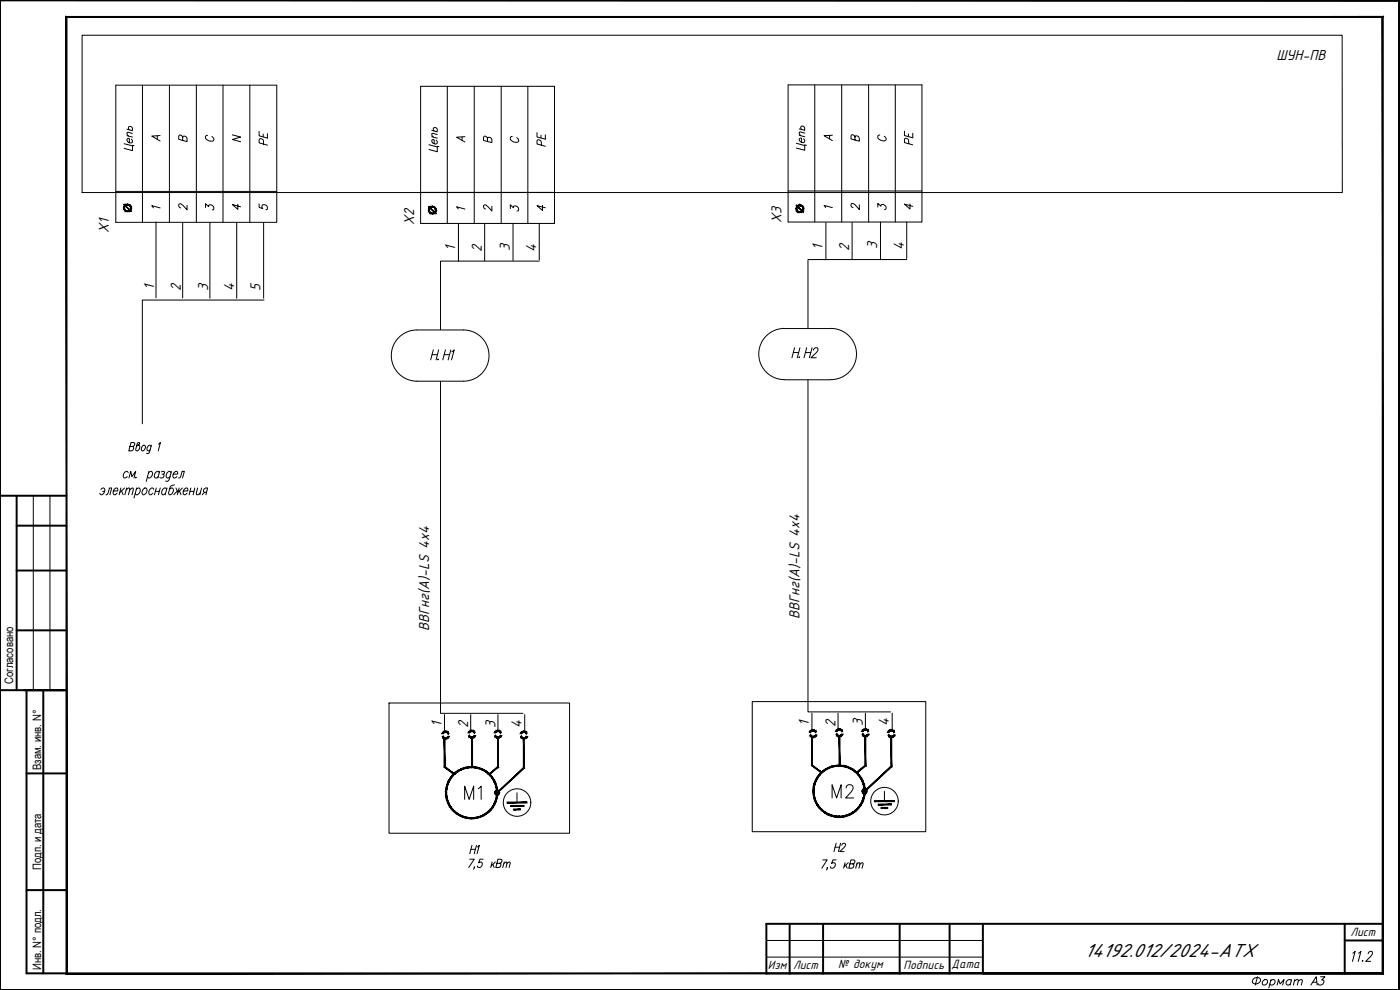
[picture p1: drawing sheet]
<svg xmlns="http://www.w3.org/2000/svg" width="420mm" height="297mm" viewBox="0 0 420 297" stroke-linecap="round" stroke-linejoin="round" font-family="sans-serif">
<!-- layer: 0 -->
<g fill="#000" stroke="#000" stroke-width=".3">
<path d="M149.2 237.8h.7v.3zM259.5 237.4h.7l-.1 .3z"/>
<path d="M0 .2h419.8zM0 .2h419.9z"/>
<path d="M419.8 .2v296.7zM419.9 .2v296.8z"/>
<path d="M38.3 61.3l.4 .2zM38.3 61.3l.4 .2zM37.8 61.4l.5-.1zM37.8 61.4l.5 .1zM37.5 61.6l.4-.1zM37.5 61.6l.4-.1zM37.5 61.6l.1 .2-.3 .2zM37.3 62l.3-.2zM37.3 62l-.1 .4zM37.4 62l-.2 .4zM37.2 62.4l.1 .4zM37.3 62.4v.4zM37.3 62.8l.1-.1 .1 .4zM37.4 62.7l.1 .4zM37.5 63.1l.1-.1 .2 .4zM37.6 63l.2 .4zM37.9 63.2l.4 .2h-.5zM37.9 63.2l.4 .2zM38.3 63.3l.4 .1zM38.3 63.3l.4 .1zM38.7 63.2l.3-.1zM38.7 63.2l.3-.1zM38.9 63l.4-.2-.3 .3zM39.1 62.7l-.2 .3 .4-.2zM39.4 62.4l-.1 .4-.2-.1zM39.2 62.4l-.1 .3 .3-.3zM39.3 62l.1 .4h-.2zM39.1 62l.1 .4 .1-.4zM39 61.6l.3 .4h-.2zM39 61.6l.1 .4zM38.7 61.4l.2 .4zM38.7 61.4l.2 .4z"/>
<path d="M37.2 61.4l2.2 2zM37.3 61.3l2.1 2.1z"/>
<path d="M129.8 62h.4l-.1 .2zM129.8 62l.3 .2zM129.4 62h.4v.1zM129.4 62v.2l.4-.1zM129 62.3l.4-.3v.2zM129 62.3l.4-.1zM129 62.3l.1 .1-.3 .2zM128.8 62.6l.3-.2zM128.8 62.6l-.1 .5zM128.9 62.7l-.2 .4zM128.7 63.1l.1 .4zM128.8 63.1v.4zM128.8 63.5l.1-.1 .1 .4zM128.9 63.4l.1 .4zM129 63.8l.1-.1 .3 .3zM129.1 63.7l.3 .3zM129.4 63.9l.4 .2zM129.4 63.9l.4 .2zM129.8 64h.4zM129.8 64h.4zM130.1 63.9l.4-.1zM130.1 63.9l.4-.1zM130.4 63.7l.4-.2-.3 .3zM130.6 63.4l-.2 .3 .4-.2zM130.9 63.1l-.1 .4-.2-.1zM130.7 63.1l-.1 .3 .3-.3zM130.8 62.6l.1 .5h-.2zM130.6 62.7l.1 .4 .1-.5zM130.5 62.3l.3 .3-.2 .1zM130.4 62.4l.2 .3zM130.2 62l.3 .3zM130.2 62l.2 .4z"/>
<path d="M128.7 62l2.2 2.1zM128.7 62l2.2 2.1z"/>
<path d="M240 61.5l.5 .1-.1 .2zM240 61.5l.4 .3zM239.6 61.6l.4-.1v.2zM239.6 61.6l.4 .1zM239.3 61.9l.3-.3 .1 .2zM239.3 61.9l.4-.1zM239.3 61.9l.1 .1-.3 .2zM239.1 62.2l.3-.2zM239.1 62.2l-.1 .4zM239.2 62.3l-.2 .3zM239 62.6l.1 .4zM239.1 62.6v.4zM239.1 63l.2 .4zM239.2 63l.1 .4zM239.3 63.4l.1-.1 .2 .3zM239.4 63.3l.2 .3zM239.7 63.5l.3 .2-.4-.1zM239.7 63.5l.3 .2zM240 63.6h.5zM240 63.6h.5zM240.4 63.5l.4-.1zM240.4 63.5l.4-.1zM240.7 63.3l.3-.3-.2 .4zM240.9 63l-.2 .3 .3-.3zM241.1 62.6l-.1 .4h-.1zM241 62.6l-.1 .4 .2-.4zM241 62.2l.1 .4h-.1zM240.9 62.3l.1 .3v-.4zM240.8 61.9l.2 .3-.1 .1zM240.8 61.9l.1 .4zM240.5 61.6l.2 .4zM240.5 61.6l-.1 .2 .3 .2z"/>
<path d="M238.9 61.6l2.1 2.1zM239 61.5l2.1 2.1z"/>
<path d="M133.3 219.5l.4-.1v.3zM133.3 219.5l.1 .3 .3-.1zM132.9 219.7l.4-.2 .1 .3zM132.9 219.7l.2 .2 .3-.1zM132.9 219.7l.2 .2-.4 .2zM132.7 220.1l.3 .1 .1-.3z"/>
<path d="M141.2 219.2l.4-.1v.4zM141.2 219.2l.1 .3h.3zM140.8 219.5l.4-.3 .1 .3zM140.8 219.5l.2 .2 .3-.2zM140.8 219.5l.2 .2-.4 .1zM140.6 219.8l.3 .1 .1-.2z"/>
<path d="M142.4 219.5l.2 .3-.2 .1zM142.4 219.5l-.2 .2 .2 .2zM142.1 219.2l.3 .3-.2 .2zM142.1 219.2l-.2 .3 .3 .2zM141.6 219.1l.5 .1-.2 .3zM141.6 219.1v.4h.3z"/>
<path d="M149 219.2l.4-.1v.4zM149 219.2l.1 .3h.3zM148.6 219.5l.4-.3 .1 .3zM148.6 219.5l.2 .2 .3-.2zM148.6 219.5l.2 .2-.4 .1zM148.4 219.8l.3 .1 .1-.2z"/>
<path d="M150.2 219.5l.3 .3-.3 .1zM150.2 219.5l-.2 .2 .2 .2zM149.9 219.2l.3 .3-.2 .2zM149.9 219.2l-.1 .3 .2 .2zM149.4 219.1l.5 .1-.1 .3zM149.4 219.1v.4h.4z"/>
<path d="M156.8 219.5l.4-.1v.3zM156.8 219.5l.1 .3 .3-.1zM156.4 219.7l.4-.2 .1 .3zM156.4 219.7l.2 .2 .3-.1zM156.4 219.7l.2 .2-.4 .2zM156.2 220.1l.3 .1 .1-.3z"/>
<path d="M243.6 219.1l.4-.1v.3zM243.6 219.1l.1 .3 .3-.1zM243.2 219.3l.4-.2 .1 .3zM243.2 219.3l.2 .2 .3-.1zM243.2 219.3l.2 .2-.4 .2zM243 219.7l.2 .1 .2-.3z"/>
<path d="M244.8 219.3l.2 .3-.3 .1zM244.8 219.3l-.2 .2 .1 .2zM244.4 219.1l.4 .2-.2 .2zM244.4 219.1l-.1 .3 .3 .1zM244 219l.4 .1-.1 .3zM244 219v.3l.3 .1z"/>
<path d="M251.5 218.8l.4-.1v.3zM251.5 218.8l.1 .3 .3-.1zM251.1 219.1l.4-.3 .1 .3zM251.1 219.1l.2 .2 .3-.2zM251.1 219.1l.2 .2-.4 .1zM250.9 219.4l.3 .1 .1-.2z"/>
<path d="M252.7 219.1l.2 .3-.3 .1zM252.7 219.1l-.2 .2 .1 .2zM252.3 218.8l.4 .3-.2 .2zM252.3 218.8l-.1 .3 .3 .2zM251.9 218.7l.4 .1-.1 .3zM251.9 218.7v.3l.3 .1z"/>
<path d="M259.3 218.8l.4-.1v.3zM259.3 218.8l.1 .3 .3-.1zM258.9 219.1l.4-.3 .1 .3zM258.9 219.1l.2 .2 .3-.2zM258.9 219.1l.2 .2-.4 .1zM258.7 219.4l.3 .1 .1-.2z"/>
<path d="M260.5 219.1l.2 .3-.3 .1zM260.5 219.1l-.2 .2 .1 .2zM260.1 218.8l.4 .3-.2 .2zM260.1 218.8l-.1 .3 .3 .2zM259.7 218.7l.4 .1-.1 .3zM259.7 218.7v.3l.3 .1z"/>
<path d="M267 219.1l.5-.1v.3zM267 219.1l.2 .3 .3-.1zM266.7 219.3l.3-.2 .2 .3zM266.7 219.3l.2 .2 .3-.1zM266.7 219.3l.2 .2-.4 .2zM266.5 219.7h.2l.2-.2z"/>
<path d="M268.3 219.3l.2 .3-.3 .1zM268.3 219.3l-.2 .2 .1 .2zM267.9 219.1l.4 .2-.2 .2zM267.9 219.1l-.1 .3 .3 .1zM267.5 219l.4 .1-.1 .3zM267.5 219v.3l.3 .1z"/>
<path d="M132.7 221.1l.3-.2-.1 .4zM133 220.9l-.1 .4 .2-.2zM133.1 221.1l.2 .5-.4-.3zM133.1 221.1l.2 .5 .1-.3zM133.4 221.3l.3 .4-.4-.1zM133.4 221.3l.3 .4v-.3zM133.7 221.4l.5 .2-.5 .1zM133.7 221.4l.5 .2-.1-.3zM134.1 221.3h.4l-.3 .3zM134.1 221.3h.4l-.2-.2zM134.3 221.1l.4-.1-.2 .3zM134.5 220.9l-.2 .2 .4-.1z"/>
<path d="M133.3 221.4v.2h.3zM133.3 221.4h.3v.2z"/>
<path d="M133.5 229.9l-.2 .3 3.1 1.9zM133.3 230.2l3.1 1.9-.2 .3z"/>
<path d="M133.3 221.5l.3 8.6v-8.6zM133.3 221.5l.3 8.6h-.3z"/>
<path d="M134.5 219.7l.2 .4-.2 .1zM134.5 219.7l-.2 .2 .2 .3zM134.2 219.5l.3 .2-.2 .2zM134.2 219.5l-.1 .3 .2 .1zM133.7 219.4l.5 .1-.1 .3zM133.7 219.4v.3l.4 .1z"/>
<path d="M140.6 220.8l.3-.1-.1 .4zM140.9 220.7l-.1 .4 .2-.2zM141 220.9l.2 .4-.4-.2zM141 220.9l.2 .4 .1-.2zM141.3 221.1l.3 .3-.4-.1zM141.3 221.1l.3 .3v-.3zM141.6 221.1l.5 .2-.5 .1zM141.6 221.1l.5 .2-.2-.2zM141.9 221.1h.5l-.3 .2zM141.9 221.1h.5l-.2-.2zM142.2 220.9l.4-.1-.2 .3zM142.4 220.6l-.2 .3 .4-.1z"/>
<path d="M141.5 221.2l.3 8.8v-8.8zM141.5 221.2l.3 8.8h-.3z"/>
<path d="M148.4 220.8l.3-.1-.1 .4zM148.7 220.7l-.1 .4 .2-.2zM148.6 221.1l.2-.2 .2 .4zM148.8 220.9l.2 .4 .1-.2zM149.1 221.1l.3 .3-.4-.1zM149.1 221.1l.3 .3v-.3zM149.4 221.1l.5 .2-.5 .1zM149.4 221.1l.5 .2-.1-.2zM149.8 221.1h.4l-.3 .2zM149.8 221.1h.4l-.2-.2zM150 220.9l.5-.1-.3 .3zM150.2 220.6l-.2 .3 .5-.1z"/>
<path d="M148.5 238.1l.2 .3 .5-.6zM149.2 237.8l-.3 .7-.2-.1zM149.2 237.8l-.3 .7 .3 .1z"/>
<path d="M148.7 237.3l-.2 .3 .7 .2zM148.5 237.6l.7 .2h-.8zM148.4 237.8l.1 .3 .7-.3z"/>
<path d="M149.2 237.8v.8l.3-.1zM149.2 237.8l.5 .6-.2 .1zM149.2 237.8l.5 .6 .2-.3z"/>
<path d="M149.4 237.8l-.1 1.2-.3-.1zM149 237.8v1.1l.4-1.1zM149.3 236.7l.1 1.1h-.4zM149 236.8v1l.3-1.1zM149 235.7l.3 1-.3 .1zM148.7 235.7l.3 1.1v-1.1zM148.6 234.6l.4 1.1h-.3zM148.3 234.7l.4 1-.1-1.1zM148.1 233.6l.5 1-.3 .1zM147.8 233.8l.5 .9-.2-1.1zM147.4 232.7l.7 .9-.3 .2zM147.2 232.9l.6 .9-.4-1.1zM146.6 231.9l.8 .8-.2 .2zM146.6 231.9l-.2 .3 .8 .7zM145.8 231.3l.8 .6-.2 .3zM145.8 231.3l-.2 .2 .8 .7zM144.8 230.7l1 .6-.2 .2zM144.8 230.7l-.1 .3 .9 .5zM143.7 230.4l1.1 .3-.1 .3zM143.7 230.4l-.1 .2 1.1 .4zM142.7 230.1l1 .3-.1 .2zM142.7 230.1l-.1 .3 1 .2zM141.5 230l1.2 .1-.1 .3zM141.5 230v.3l1.1 .1zM140.4 230.1l1.1-.1v.3zM140.4 230.1l.1 .3 1-.1zM139.3 230.4l1.1-.3 .1 .3zM139.3 230.4l.1 .2 1.1-.2zM138.3 230.7l1-.3 .1 .2zM138.3 230.7l.1 .3 1-.4zM137.3 231.3l1-.6 .1 .3zM137.3 231.3l.2 .2 .9-.5zM136.4 231.9l.9-.6 .2 .2zM136.4 231.9l.2 .3 .9-.7zM136.4 231.9l.2 .3-1 .5zM135.6 232.7l.2 .2 .8-.7zM135.6 232.7l.2 .2-.8 .7zM135 233.6l.2 .2 .6-.9zM135 233.6l.2 .2-.7 .8zM135.2 233.8l-.7 .8 .2 .1zM134.5 234.6l.2 .1-.6 1zM134.7 234.7l-.6 1h.2zM134.1 235.7h.2l-.5 1zM134.3 235.7l-.5 1 .3 .1zM133.8 236.7l.3 .1-.4 1zM134.1 236.8l-.4 1h.3zM133.7 237.8h.3l-.2 1.2zM134 237.8l-.2 1.2 .3-.1zM133.8 239l.3-.1v1.1zM134.1 238.9v1.1l.2-.1zM134.1 240l.2-.1 .2 1.2zM134.3 239.9l.2 1.2 .2-.2zM134.5 241.1l.2-.2 .3 1.1zM134.7 240.9l.3 1.1 .2-.1zM135 242l.2-.1 .4 1zM135.2 241.9l.4 1 .2-.2zM135.6 242.9l.2-.2 .6 1zM135.8 242.7l.6 1 .2-.2zM136.6 243.5l.7 .9-.9-.7zM136.6 243.5l.7 .9 .2-.3zM137.5 244.1l.8 .8-1-.5zM137.5 244.1l.8 .8 .1-.2zM138.4 244.7l.9 .6-1-.4zM138.4 244.7l.9 .6 .1-.3zM139.4 245l1 .6-1.1-.3zM139.4 245l1 .6 .1-.3zM140.5 245.3l1 .3h-1.1zM140.5 245.3l1 .3v-.3zM141.5 245.3l1.2 .3h-1.2zM141.5 245.3l1.2 .3-.1-.3zM142.6 245.3h1.1l-1 .3zM142.6 245.3h1.1l-.1-.3zM143.6 245l1.2-.1-1.1 .4zM143.6 245l1.2-.1-.1-.2zM144.7 244.7l1.1-.3-1 .5zM144.7 244.7l1.1-.3-.2-.3zM145.6 244.1l1-.4-.8 .7zM145.6 244.1l1-.4-.2-.2zM146.4 243.5l1-.6-.8 .8zM146.4 243.5l1-.6-.2-.2zM147.2 242.7l.9-.7-.7 .9zM147.8 241.9l-.6 .8 .9-.7zM147.8 241.9l.8-.8-.5 .9zM148.3 240.9l-.5 1 .8-.8zM149 240l-.4 1.1-.3-.2zM148.7 239.9l-.4 1 .7-.9zM149.3 239l-.3 1-.3-.1zM149 238.9l-.3 1 .6-.9z"/>
<path d="M149.2 237.1v.7l.3-.7zM148.9 237.1h.3v.7zM148.7 237.3l.5 .5-.3-.7z"/>
<path d="M149.3 221.3l.3 9v-9zM149.3 221.3l.3 9h-.3z"/>
<path d="M146.9 232.4l2.7-2.2-.1-.3zM146.7 232.2l2.8-2.3-2.6 2.5z"/>
<path d="M149.2 237.8h.7v-.2zM149.2 237.8l.5-.5 .2 .3zM149.5 237.1l-.3 .7 .5-.5z"/>
<path d="M156.2 221l.3-.1-.1 .4zM156.5 220.9l-.1 .4 .2-.2zM156.6 221.1l.2 .5-.4-.3zM156.6 221.1l.2 .5 .1-.3zM156.9 221.3l.3 .3h-.4zM156.9 221.3l.3 .3v-.3zM157.2 221.3l.4 .3h-.4zM157.2 221.3l.4 .3-.1-.3zM157.5 221.3h.5l-.4 .3zM157.5 221.3h.5l-.2-.2zM157.8 221.1l.4-.1-.2 .3zM157.9 220.9l-.1 .2 .4-.1z"/>
<path d="M149.3 237.9l8.1-7.4-.3-.2zM149.1 237.7l8-7.4-7.8 7.6z"/>
<path d="M157.1 221.5l.3 9v-9zM157.1 221.5l.3 9h-.3z"/>
<path d="M158 219.7l.2 .3-.3 .2zM158 219.7l-.2 .2 .1 .3zM157.6 219.5l.4 .2-.2 .2zM157.6 219.5l-.1 .3 .3 .1zM157.2 219.4l.4 .1-.1 .3zM157.2 219.4v.3l.3 .1z"/>
<path d="M243 220.6l.3-.1-.1 .4zM243.3 220.5l-.1 .4 .2-.2zM243.2 220.9l.2-.2 .2 .5zM243.4 220.7l.2 .5 .1-.3zM243.7 220.9l.3 .4-.4-.1zM243.7 220.9l.3 .4v-.3zM244 221l.4 .2-.4 .1zM244 221l.4 .2-.1-.3zM244.3 220.9h.5l-.4 .3zM244.3 220.9h.5l-.2-.2zM244.6 220.7l.4-.1-.2 .3zM244.8 220.5l-.2 .2 .4-.1z"/>
<path d="M243.5 221v.2h.3zM243.5 221h.3v.2z"/>
<path d="M243.8 229.5l-.3 .2 3.2 2zM243.5 229.7l3.2 2-.2 .2z"/>
<path d="M243.5 221.1l.3 8.6v-8.6zM243.5 221.1l.3 8.6h-.3z"/>
<path d="M250.9 220.4l.3-.2-.1 .5zM251.2 220.2l-.1 .5 .2-.2zM251.1 220.7l.2-.2 .2 .4zM251.3 220.5l.2 .4 .1-.3zM251.6 220.6l.3 .4-.4-.1zM251.6 220.6l.3 .4v-.3zM251.9 220.7l.4 .2-.4 .1zM251.9 220.7l.4 .2-.1-.3zM252.2 220.6l.5 .1-.4 .2zM252.2 220.6l.5 .1-.2-.2zM252.5 220.5l.4-.2-.2 .4zM252.6 220.2l-.1 .3 .4-.2z"/>
<path d="M251.8 220.8l.3 8.8v-8.8zM251.8 220.8l.3 8.8h-.3z"/>
<path d="M258.7 220.4l.3-.2-.1 .5zM259 220.2l-.1 .5 .2-.2zM258.9 220.7l.2-.2 .2 .4zM259.1 220.5l.2 .4 .1-.3zM259.4 220.6l.3 .4-.4-.1zM259.4 220.6l.3 .4v-.3zM259.7 220.7l.4 .2-.4 .1zM259.7 220.7l.4 .2-.1-.3zM260 220.6l.5 .1-.4 .2zM260 220.6l.5 .1-.2-.2zM260.3 220.5l.4-.2-.2 .4zM260.5 220.2l-.2 .3 .4-.2z"/>
<path d="M259.5 237.4v.8l.3-.1zM259.5 237.4l.5 .5-.2 .2zM259.5 237.4l.5 .5 .1-.2z"/>
<path d="M259.6 237.4l-.1 1.1-.3-.1zM259.3 237.4l-.1 1 .4-1zM259.5 236.3l.1 1.1h-.3zM259.2 236.3l.1 1.1 .2-1.1zM259.3 235.2l.2 1.1h-.3zM259 235.3l.2 1 .1-1.1zM258.9 234.2l.4 1-.3 .1zM258.6 234.3l.4 1-.1-1.1zM258.4 233.2l.5 1-.3 .1zM258.1 233.3l.5 1-.2-1.1zM257.7 232.3l.7 .9-.3 .1zM257.5 232.5l.6 .8-.4-1zM256.9 231.5l.8 .8-.2 .2zM256.7 231.7l.8 .8-.6-1zM256 230.8l.9 .7-.2 .2zM256 230.8l-.1 .3 .8 .6zM255.1 230.3l.9 .5-.1 .3zM255.1 230.3l-.2 .3 1 .5zM254 229.9l1.1 .4-.2 .3zM254 229.9l-.1 .3 1 .4zM252.9 229.7l1.1 .2-.1 .3zM252.9 229.7v.3l1 .2zM251.8 229.6l1.1 .1v.3zM251.8 229.6v.3l1.1 .1zM250.7 229.7l1.1-.1v.3zM250.7 229.7v.3l1.1-.1zM249.6 229.9l1.1-.2v.3zM249.6 229.9l.1 .3 1-.2zM248.6 230.3l1-.4 .1 .3zM248.6 230.3l.1 .3 1-.4zM247.6 230.8l1-.5 .1 .3zM247.6 230.8l.1 .3 1-.5zM246.7 231.5l.9-.7 .1 .3zM246.7 231.5l.2 .2 .8-.6zM246.7 231.5l.2 .2-1 .6zM245.9 232.3l.2 .2 .8-.8zM245.9 232.3l.2 .2-.9 .7zM245.2 233.2l.3 .1 .6-.8zM245.2 233.2l.3 .1-.8 .9zM245.5 233.3l-.8 .9 .3 .1zM244.7 234.2l.3 .1-.7 .9zM245 234.3l-.7 .9 .3 .1zM244.3 235.2l.3 .1-.5 1zM244.6 235.3l-.5 1h.3zM244.1 236.3h.3l-.4 1.1zM244.4 236.3l-.4 1.1h.3zM244 237.4h.3l-.2 1.1zM244.3 237.4l-.2 1.1 .3-.1zM244.1 238.5l.3-.1-.1 1.2zM244.4 238.4l-.1 1.2 .3-.1zM244.3 239.6l.3-.1 .1 1.2zM244.6 239.5l.1 1.2 .3-.2zM244.7 240.7l.3-.2 .2 1.1zM245 240.5l.2 1.1 .3-.1zM245.2 241.6l.3-.1 .4 1zM245.5 241.5l.4 1 .2-.2zM245.9 242.5l.2-.2 .6 1zM246.1 242.3l.6 1 .2-.2zM246.9 243.1l.7 .9-.9-.7zM246.9 243.1l.7 .9 .1-.3zM247.7 243.7l.9 .8-1-.5zM247.7 243.7l.9 .8 .1-.3zM248.7 244.2l.9 .7-1-.4zM248.7 244.2l.9 .7 .1-.3zM249.7 244.6l1 .5-1.1-.2zM249.7 244.6l1 .5v-.3zM250.7 244.8l1.1 .4-1.1-.1zM250.7 244.8l1.1 .4v-.3zM251.8 244.9l1.1 .2-1.1 .1zM251.8 244.9l1.1 .2v-.3zM252.9 244.8l1.1 .1-1.1 .2zM252.9 244.8l1.1 .1-.1-.3zM253.9 244.6l1.2-.1-1.1 .4zM253.9 244.6l1.2-.1-.2-.3zM254.9 244.2l1.1-.2-.9 .5zM254.9 244.2l1.1-.2-.1-.3zM255.9 243.7l1-.4-.9 .7zM255.9 243.7l1-.4-.2-.2zM256.7 243.1l1-.6-.8 .8zM256.7 243.1l1-.6-.2-.2zM257.5 242.3l.9-.7-.7 .9zM258.1 241.5l-.6 .8 .9-.7zM258.9 240.7l-.5 .9-.3-.1zM258.6 240.5l-.5 1 .8-.8zM259.3 239.6l-.4 1.1-.3-.2zM259 239.5l-.4 1 .7-.9zM259.5 238.5l-.2 1.1-.3-.1zM259.2 238.4l-.2 1.1 .5-1z"/>
<path d="M259.5 220.8l.3 9.1v-9.1zM259.5 220.8l.3 9.1h-.3z"/>
<path d="M257.2 232l2.7-2.2-.1-.3zM257 231.7l2.8-2.2-2.6 2.5z"/>
<path d="M259.5 237.4h.7l-.1-.3zM259.5 237.4l.5-.5 .1 .2zM259.8 236.7l-.3 .7 .5-.5z"/>
<path d="M266.5 220.6l.2-.1v.4zM266.7 220.5v.4l.2-.2zM266.7 220.9l.2-.2 .1 .4zM266.9 220.7l.1 .4 .2-.2zM267.2 220.9l.3 .3-.5-.1zM267.2 220.9l.3 .3v-.3zM267.5 220.9l.4 .2-.4 .1zM267.5 220.9l.4 .2-.1-.2zM267.8 220.9h.5l-.4 .2zM267.8 220.9h.5l-.2-.2zM268.1 220.7l.4-.1-.2 .3zM268.2 220.5l-.1 .2 .4-.1z"/>
<path d="M259.5 237.5l8.1-7.4-.2-.2zM259.3 237.3l8.1-7.4-7.9 7.6z"/>
<path d="M267.3 221.1l.3 9v-9zM267.3 221.1l.3 9h-.3z"/>
<path d="M152.2 240.7v.2l6-.2zM152.2 240.9l6-.2v.2z"/>
<path d="M153.3 241.7v.3l4-.3zM153.3 242l4-.3v.3z"/>
<path d="M154.2 242.7v.3l2-.3zM154.2 243l2-.3v.3z"/>
<path d="M262.4 240.2v.3l6-.3zM262.4 240.5l6-.3v.3z"/>
<path d="M263.6 241.2v.3l3.9-.3zM263.6 241.5l3.9-.3v.3z"/>
<path d="M264.4 242.3v.3l2-.3zM264.4 242.6l2-.3v.3z"/>
<path d="M.1 .2l-.1 296.8zM0 .2v296.8z"/>
<path d="M19.8 4.9v287.3l.3-.3zM19.8 4.9l.3 .3v286.7zM19.8 4.9l.3 .3 395-.3zM20.1 5.2l395-.3-.3 .3zM415.1 4.9l-.3 .3 .3 287zM414.8 5.2l.3 287-.3-.3zM19.8 292.2h395.3l-.3-.3zM19.8 292.2l.3-.3h394.7z"/>
<path d="M.1 296.9l419.8 .1zM.1 296.9l419.8 .1z"/>
</g>
<!-- layer: SYMS -->
<g fill="none" stroke="#000" stroke-width=".3">
<path d="M24.6 10.6h378.2v47.2h-378.2zM46.8 66.7v22.7M54.8 66.7v22.7M63 66.8v22.7M71 66.8v22.7M79.1 66.8v22.7M137.6 67.2v11.2M145.5 67.2v11M154 67v11.2M161.8 78.3h-29.6v20.6M161.8 67v11M247.9 66.8v11.2"/>
<path d="M255.7 66.8v11M264.2 66.6v11.1M272.1 77.9h-29.6v20.5M272.1 66.6v11M79.2 90h-36.5v37.2M132.2 114.4v99.6h24.8M242.5 114v99.6h24.8M39 134h.8l.3 .4-.3 .8-1.1 .1 .6-2.5h.8l.3 .2v.5l-.6 .5M41.4 133.6a.88 .88 0 0 1 .5 1 .88 .88 0 0 1-.9 .7l-.3-.5 .5-1.8 .6-.2-.1 .6-.8 .6M42.9 133.7l.2-.1a.88 .88 0 0 1 .5 1 .88 .88 0 0 1-.9 .7l-.3-.7zM45.3 134l-.1-.3a.93 .93 0 0 0-1 .5 .93 .93 0 0 0 .2 1.1l.7-.4M45.4 133.6l-.7 2.3-.3 .2-.4-.1"/>
<path d="M47.6 133.3l.5-.5-.6 2.5M30.3 146.8l.9-.4a1.27 1.27 0 0 1-.9 2l-.3-.4M30.8 147.4h.6M31.8 148.4l.5-.1 .6-1.9h.6l-.5 2M34 147.3h1.3v-.7a1.1 1.1 0 0 0-1.3 .5 1.1 1.1 0 0 0 .2 1.3h.4l.5-.4M36.3 146.4l-.5 2M36.5 147.3l.5 1.1M37.4 146.4l-1.5 1.5M37.8 147l.7-.6 .4 .2-.4 1.8M38 146.4l-.5 2M38.5 141.8l-.1-.2a1.08 1.08 0 0 0-1.3 .5 1.08 1.08 0 0 0 .2 1.3l.9-.4M38.7 143.4l.5-2 .4 1.6 1.1-1.6-.5 2"/>
<path d="M38.9 147l.7-.6 .4 .2-.4 1.8M40.8 143.2l-.1 .2 .2-.1M40.9 146.8l.8-.4a1.23 1.23 0 0 1 .2 1.3 1.23 1.23 0 0 1-1 .7l-.3-.4M41 146.4l-.8 3M42.9 146.8l.9-.4a1.26 1.26 0 0 1-.9 2l-.3-.4zM44.6 141.8l.9-.4a1.13 1.13 0 0 1 .1 1.3 1.13 1.13 0 0 1-1.2 .6l-.1-.3M44.7 141.4l-.8 3M46.1 146.8l-.1-.2a1.1 1.1 0 0 0-1.2 .5 1.1 1.1 0 0 0 .2 1.3h.3l.5-.4M46.7 147.4h1.1M46.9 146.4l-.5 2M47.8 141.8l-.1-.2a1.11 1.11 0 0 0-1.2 .4 1.11 1.11 0 0 0-.1 1.3l.5 .1 .6-.4M47.9 141.4l-.5 2"/>
<path d="M48.1 146.4l-.6 2M48.4 141.6l.4-.2 .6 .2-.2 .5-.6 .2M49 142.3l.2 .6a.82 .82 0 0 1-1.2 .4M50 146.8l-.1-.2a1.11 1.11 0 0 0-1.2 .4 1.11 1.11 0 0 0-.1 1.3l.5 .1 .6-.4M50.1 146.4l-.5 2M51.4 141.8l-.4-.4a1.23 1.23 0 0 0-.8 2l.9-.4M51.4 141.4l-.6 2.3a.84 .84 0 0 1-.9 .7l-.2-.1M52 142.3h1.3v-.7a1.08 1.08 0 0 0-1.3 .5 1.08 1.08 0 0 0 .2 1.3l.9-.4M52.3 145.4l-.8 .3-.4 .5-.5 1.7 .3 .5a1.27 1.27 0 0 0 .8-2l-.9 .4M52.8 146.4l.6 1.3 1.3-1.3M53.2 147.3l-1 1.1M53.6 143.4l.5-.1 .6-1.9h.6l-.5 2"/>
<path d="M53.8 146.4l-.6 2M53.8 147.3l.5 1.1M55 147.3h1.3v-.7a1.1 1.1 0 0 0-1.3 .5 1.1 1.1 0 0 0 .2 1.3h.4l.5-.4M57 147.4h1.2M57.3 146.4l-.5 2M58.5 146.4l-.5 2M59.3 146.4l-.4 1.9 .5 .1 .7-.5M60.5 146.4l-.5 2M61.3 147.7l-.6 .7M62 147.7h-.7l-.2-.7 .6-.6h.6l-.5 2M133.4 214.4v5M141.3 214.4v4.9"/>
<path d="M149.4 214.4v4.9M157.5 214.4v4.9M243.7 214v5M251.5 214v4.8M259.7 214v4.9M267.8 214v4.9"/>
</g>
<path d="M237 277.2v15M247 277.2v15M270 277.2v15M285 277.2v15M295 277.2v15h120v-15h-185v15M403.6 277.2v15M403.6 282.2h11.4" fill="none" stroke="#000" stroke-width=".59"/>
<path d="M230 282.2h65M230 287.2h65M230 292.2h65" fill="none" stroke="#000" stroke-width=".3"/>
<!-- layer: RAMKA -->
<path d="M406 286l.7-.6-.8 3M407.7 286l.7-.6-.8 3M409 288.1l-.1 .3 .2-.1M410.6 286.2a.63 .63 0 0 1 .7-.8 .63 .63 0 0 1 .5 .9l-1.9 2.1h1.5" fill="none" stroke="#000" stroke-width=".3"/>
<!-- layer: 0 -->
<g fill="none" stroke="#000" stroke-width=".3">
<path d="M34.8 25.6h48.3v41.1h-48.3zM38.1 38.8l1.7 .4M38.8 39a.6 .6 0 0 1-.1-1 .6 .6 0 0 1 1 .3l.1 .6-.3 .2M42.8 25.6v41.1M50.8 25.6v41.1M58.9 25.6v41.1M66.9 25.6v41.1M75 25.6v41.1M126.2 25.9h40.2v41.1h-40.2zM134.2 25.9v41.1M142.3 25.9v41.1M150.4 25.9v41.1"/>
<path d="M158.4 25.9v41.1M236.5 25.5h40.2v41.1h-40.2zM239.9 38.7l1.6 .4M240.6 38.8l-.1-.1a.55 .55 0 0 1 0-.8 .55 .55 0 0 1 .8 .1l.2 .4-.2 .7M241.5 39.9l-1.5-.3-.1 .5 .4 .6M244.5 25.5v41.1M252.6 25.5v41.1M260.7 25.5v41.1M268.7 25.5v41.1M34.8 57.4h48.3M37.3 43.1l2.5 .7M38.1 40.7l1.7 .4"/>
<path d="M39.4 41.8l.4 .8a.86 .86 0 0 1-1.2 .1 .86 .86 0 0 1-.2-1.1h.4v1.2M39.8 40l-1.6-.3-.1 .5 .5 .6M40.3 43.7l-.5-.1v1.6l-2.5-.7M126.2 57.7h40.2M236.5 57.3h40.2M239 43l2.5 .7M239.9 40.6l1.6 .4M241.2 41.6l.2 .3a.54 .54 0 0 1-.2 .9 .87 .87 0 0 1-1.1-.3 .87 .87 0 0 1 0-1h.5v1.2M242 43.6l-.5-.1v1.6l-2.5-.7M139.1 99a7.7 7.7 0 0 1 7.7 7.7 7.7 7.7 0 0 1-7.7 7.7M139.1 99h-14a7.7 7.7 0 0 0-7.7 7.7 7.7 7.7 0 0 0 7.7 7.7h14M235.4 98.6h13.9"/>
<path d="M235.4 98.5a7.7 7.7 0 0 0-7.7 7.7 7.7 7.7 0 0 0 7.7 7.7M249.3 98.5a7.7 7.7 0 0 1 7.7 7.7 7.7 7.7 0 0 1-7.7 7.7M129.7 106.4h1.6M130 105l-.8 3M131.5 107.7l-.2 .2h.3M131.7 105l-.8 3M133.3 106.4h1.6M133.7 105l-.8 3M135.3 105l-.8 3M135.6 105.6l.7-.6-.8 3M235.4 113.9h13.9M116.8 210.9h54.1v39.1h-54.1z"/>
<path d="M225.8 210.5h52v39h-52zM149.4 230.3h.1M155.2 237.9v2.9M157.2 230.5h.1M259.7 229.9h.1M265.4 237.4v3M267.5 230.1h.1M141 257.8h1.3l-1.6 2.5M145 257.8h-1l-.4 1.1 .5-.3a.84 .84 0 0 1 .6 .9 .84 .84 0 0 1-.8 .8l-.5-.1-.1-.4M147.7 258.6l-.4 1.7M147.9 259.4l.4 .9M148.7 258.6l-1.3 1.2"/>
<path d="M149.1 259l1.1 .1v.7l-.3 .4-1.1 .1 .6-2.5 1.2 .1-.1 .9-.5 .2M151.2 259.1l.6-.5 .3 .2-.3 1.5M151.3 258.6l-.4 1.7M152.1 259.1l.6-.5 .4 .2-.3 1.5M246.9 258h1.3l-1.6 2.5M250.9 258h-.9l-.4 1.1 .1-.1a.65 .65 0 0 1 1 .2 .95 .95 0 0 1-.3 1.1 .95 .95 0 0 1-1.1 0l-.1-.3M253.6 258.9l-.4 1.6M253.8 259.6l.5 .9M254.6 258.9l-1.3 1.1M255.1 259.2h.8l.4 .5-.4 .7-1.2 .1 .7-2.5 1.1 .1v.6l-.6 .5M257.1 259.3l.6-.4 .4 .1-.3 1.5M257.3 258.9l-.5 1.6"/>
<path d="M258.1 259.3l.6-.4 .3 .1-.3 1.5M142.5 260.2h-.3h.3l-.4 .6M248.4 260.4h-.2h.2l-.4 .6"/>
<circle cx="38.3" cy="62.4" r="1.01"/>
<circle cx="129.8" cy="63" r="1"/>
<circle cx="240" cy="62.6" r="1"/>
<circle cx="155.2" cy="240.8" r="4.1"/>
<circle cx="265.5" cy="240.4" r="4.1"/>
</g>
<path d="M39.3 62.4l-.1 .4M130.8 63.1l-.1 .4M241 62.6l-.1 .5" fill="none" stroke="#fff" stroke-width=".3"/>
<g fill="#fff" stroke="#fff" stroke-width=".3">
<path d="M37.5 61.8l-.2 .6zM37.5 61.8l-.1 1zM37.5 61.8l-.1 1 .2-1.1zM37.6 61.7l-.1 1.3zM37.7 61.6l-.2 1.4zM37.7 61.6l-.1 1.5zM37.7 61.6l-.1 1.5zM37.8 61.5l-.1 1.7zM37.8 61.5l-.1 1.7 .2-1.7zM37.9 61.5l-.1 1.7zM37.9 61.5l-.1 1.7zM38 61.4l-.1 1.9zM38 61.4l-.1 1.9zM38.1 61.4l-.1 2zM38.1 61.4l-.1 2zM38.2 61.4l-.2 2zM38.2 61.4l-.1 2zM38.3 61.4l-.2 2zM38.3 61.4l-.1 2zM38.4 61.4l-.2 2zM38.4 61.4l-.1 2zM38.5 61.4l-.2 2zM38.5 61.4l-.1 2zM38.6 61.4l-.2 2zM38.6 61.4l-.1 2zM38.7 61.5l-.2 1.9zM38.7 61.5l-.1 1.9zM38.8 61.5l-.2 1.9zM38.8 61.5l-.1 1.8zM38.9 61.6l-.2 1.7zM38.9 61.6l-.1 1.6zM39 61.7l-.2 1.5zM39 61.7l-.1 1.5zM39.1 61.8l-.2 1.4zM39.1 61.8l-.1 1.3zM39.2 62l-.2 1.1zM39.2 62l-.1 1 .2-.6zM39.3 62.4l-.2 .6z"/>
<path d="M128.9 62.5l-.1 .6zM128.9 62.5v1zM128.9 62.5v1l.2-1.2zM129.1 62.3l-.2 1.4zM129.2 62.3l-.3 1.4zM129.2 62.3l-.1 1.5zM129.2 62.3l-.1 1.5zM129.2 62.2v1.7zM129.2 62.2v1.7zM129.4 62.1l-.2 1.8zM129.4 62.1l-.2 1.8zM129.5 62.1l-.1 1.9zM129.5 62.1l-.1 1.9zM129.6 62.1l-.2 1.9zM129.6 62.1l-.1 1.9zM129.7 62l-.1 2zM129.7 62l-.1 2zM129.8 62l-.2 2zM129.8 62l-.1 2zM129.9 62l-.2 2zM129.9 62l-.1 2zM130 62.1l-.2 1.9zM130 62.1l-.1 1.9zM130 62.1l-.1 1.9zM130 62.1v1.9zM130.2 62.1l-.2 1.9zM130.2 62.1l-.2 1.9zM130.3 62.2l-.3 1.8zM130.3 62.2l-.1 1.8zM130.3 62.3l-.1 1.7zM130.3 62.3v1.6zM130.5 62.3l-.2 1.6zM130.5 62.3l-.2 1.6zM130.6 62.5l-.3 1.4zM130.6 62.5l-.1 1.3zM130.7 62.6l-.2 1.2zM130.7 62.6l-.1 1.1zM130.8 63.1l-.2 .6z"/>
<path d="M239.2 62l-.1 .6zM239.2 62l-.1 1.1zM239.2 62l-.1 1.1 .3-1.2zM239.4 61.9l-.2 1.3zM239.4 61.9l-.2 1.3zM239.4 61.8v1.6zM239.4 61.8v1.6zM239.5 61.8l-.1 1.6zM239.5 61.8l-.1 1.6zM239.6 61.7l-.1 1.8zM239.6 61.7l-.1 1.8zM239.7 61.7l-.1 1.8zM239.7 61.7l-.1 1.8zM239.8 61.7l-.1 1.9zM239.8 61.7l-.1 1.9zM239.9 61.6l-.1 2zM239.9 61.6l-.1 2zM240 61.6l-.2 2zM240 61.6l-.1 2zM240.1 61.6l-.2 2zM240.1 61.6l-.1 2zM240.2 61.7l-.2 1.9zM240.2 61.7l-.1 1.9zM240.3 61.7l-.2 1.9zM240.3 61.7l-.1 1.9zM240.5 61.7l-.3 1.9zM240.5 61.7l-.2 1.9zM240.5 61.8l-.2 1.8zM240.5 61.8v1.7zM240.6 61.8l-.1 1.7zM240.6 61.8l-.1 1.7zM240.7 61.9l-.2 1.6zM240.7 61.9l-.1 1.5zM240.8 62l-.2 1.4zM240.8 62l-.1 1.4zM240.9 62.2l-.2 1.2zM240.9 62.2l-.1 1 .2-.6zM241 62.6l-.2 .6z"/>
</g>
<!-- layer: 60 -->
<path d="M0 148.7h20M5 148.7v58.4M5 157.7h15M5 171.2h15M5 189.1h15M0 207.1h20M8 207.1v84.9h12M13 207.1v84.9M8 232.1h12M8 267.1h12" fill="none" stroke="#000" stroke-width=".59"/>
<!-- layer: 25 -->
<path d="M10 148.7v58.4M15 148.7v58.4" fill="none" stroke="#000" stroke-width=".3"/>
<!-- layer: G -->
<path d="M0 .1h419.9v296.9h-419.9z" fill="none" stroke="#000" stroke-width=".3"/>
<g font-size="7.5">
<text x="138.3" y="240.9">M1</text>
<text x="248.4" y="240.6">M2</text>
</g>
<text font-size="7.1" x="374.6" y="297.7">Формат А3</text>
<g font-size="6.6">
<text x="132.6" y="46.9" transform="rotate(-90 132.6 46.9)">Цепь</text>
<text x="236.4" y="108.7">Н.Н2</text>
</g>
<g font-size="6.2">
<text x="139.7" y="257.5">Н1</text>
<text x="325.5" y="287">14192.012/2024-АТХ</text>
</g>
<g font-size="5.7">
<text x="81.1" y="44.8" transform="rotate(-90 81.1 44.8)">PE</text>
<text x="164.4" y="45.2" transform="rotate(-90 164.4 45.2)">PE</text>
<text x="274.8" y="44.8" transform="rotate(-90 274.8 44.8)">PE</text>
<text x="249.1" y="256.8">Н2</text>
</g>
<g font-size="5.3">
<text x="52.6" y="43.7">B</text>
<text x="68.4" y="43.7">N</text>
<text x="143.9" y="44.1">B</text>
<text x="152" y="44.1">С</text>
<text x="254" y="43.7">B</text>
<text x="254" y="64.2">2</text>
<text x="262.1" y="64.2">3</text>
</g>
<g font-size="4.9">
<text x="60.3" y="43.7">C</text>
<text x="262.1" y="43.4">С</text>
<text x="52.6" y="64.2">2</text>
<text x="60.3" y="64.2">3</text>
<text x="68.4" y="64.2">4</text>
<text x="76.6" y="64.2">5</text>
<text x="143.9" y="64.6">2</text>
<text x="152" y="64.6">3</text>
</g>
<g font-size="4.8">
<text x="383.1" y="18.1">ШУН-ПВ</text>
<text x="32.7" y="70" transform="rotate(-90 32.7 70)">X1</text>
<text x="124.3" y="67.4" transform="rotate(-90 124.3 67.4)">X2</text>
<text x="234.6" y="67" transform="rotate(-90 234.6 67)">X3</text>
<text x="136.6" y="75.4" transform="rotate(-90 136.6 75.4)">1</text>
<text x="144.6" y="75.7" transform="rotate(-90 144.6 75.7)">2</text>
<text x="153" y="75.2" transform="rotate(-90 153 75.2)">3</text>
<text x="161" y="75.5" transform="rotate(-90 161 75.5)">4</text>
<text x="246.9" y="75" transform="rotate(-90 246.9 75)">1</text>
<text x="254.9" y="75.3" transform="rotate(-90 254.9 75.3)">2</text>
<text x="263.2" y="74.7" transform="rotate(-90 263.2 74.7)">3</text>
<text x="271.2" y="75" transform="rotate(-90 271.2 75)">4</text>
<text x="46.2" y="87.1" transform="rotate(-90 46.2 87.1)">1</text>
<text x="54.2" y="87.4" transform="rotate(-90 54.2 87.4)">2</text>
<text x="62.5" y="87.3" transform="rotate(-90 62.5 87.3)">3</text>
<text x="70.3" y="87.4" transform="rotate(-90 70.3 87.4)">4</text>
<text x="78.2" y="87.4" transform="rotate(-90 78.2 87.4)">5</text>
<text x="239.9" y="185.8" transform="rotate(-90 239.9 185.8)">ВВГнг(А)-LS 4х4</text>
<text x="128.8" y="189.3" transform="rotate(-90 128.8 189.3)">ВВГнг(А)-LS 4х4</text>
<text x="132.5" y="218.2" transform="rotate(-90 132.5 218.2)">1</text>
<text x="140.5" y="218.5" transform="rotate(-90 140.5 218.5)">2</text>
<text x="148.7" y="218.3" transform="rotate(-90 148.7 218.3)">3</text>
<text x="156.5" y="218.4" transform="rotate(-90 156.5 218.4)">4</text>
<text x="242.7" y="217.7" transform="rotate(-90 242.7 217.7)">1</text>
<text x="250.7" y="218" transform="rotate(-90 250.7 218)">2</text>
<text x="259" y="217.9" transform="rotate(-90 259 217.9)">3</text>
<text x="266.8" y="218" transform="rotate(-90 266.8 218)">4</text>
</g>
<g font-size="4.4">
<text x="44.4" y="43.4">A</text>
<text x="135.8" y="43.7">A</text>
<text x="246.2" y="43.4">A</text>
<text x="159.8" y="64.2">4</text>
<text x="270.2" y="63.9">4</text>
</g>
<g font-size="4">
<text x="405.3" y="280.8">Лист</text>
<text x="230.5" y="290.7">Изм</text>
<text x="238" y="290.7">Лист</text>
<text x="251.5" y="290.3">№ докум</text>
<text x="271.1" y="290.7">Подпись</text>
<text x="285.6" y="290.5">Дата</text>
</g>
<g font-size="3.5">
<text x="44.4" y="63.5">1</text>
<text x="135.8" y="63.9">1</text>
<text x="246.2" y="63.5">1</text>
<text x="4" y="205.3" transform="rotate(-90 4 205.3)">Согласовано</text>
<text x="12.4" y="231.1" transform="rotate(-90 12.4 231.1)">Взам. инв. N°</text>
<text x="12.4" y="261.1" transform="rotate(-90 12.4 261.1)">Подп. и дата</text>
<text x="12.4" y="291.1" transform="rotate(-90 12.4 291.1)">Инв. N° подл.</text>
</g>
</svg>
